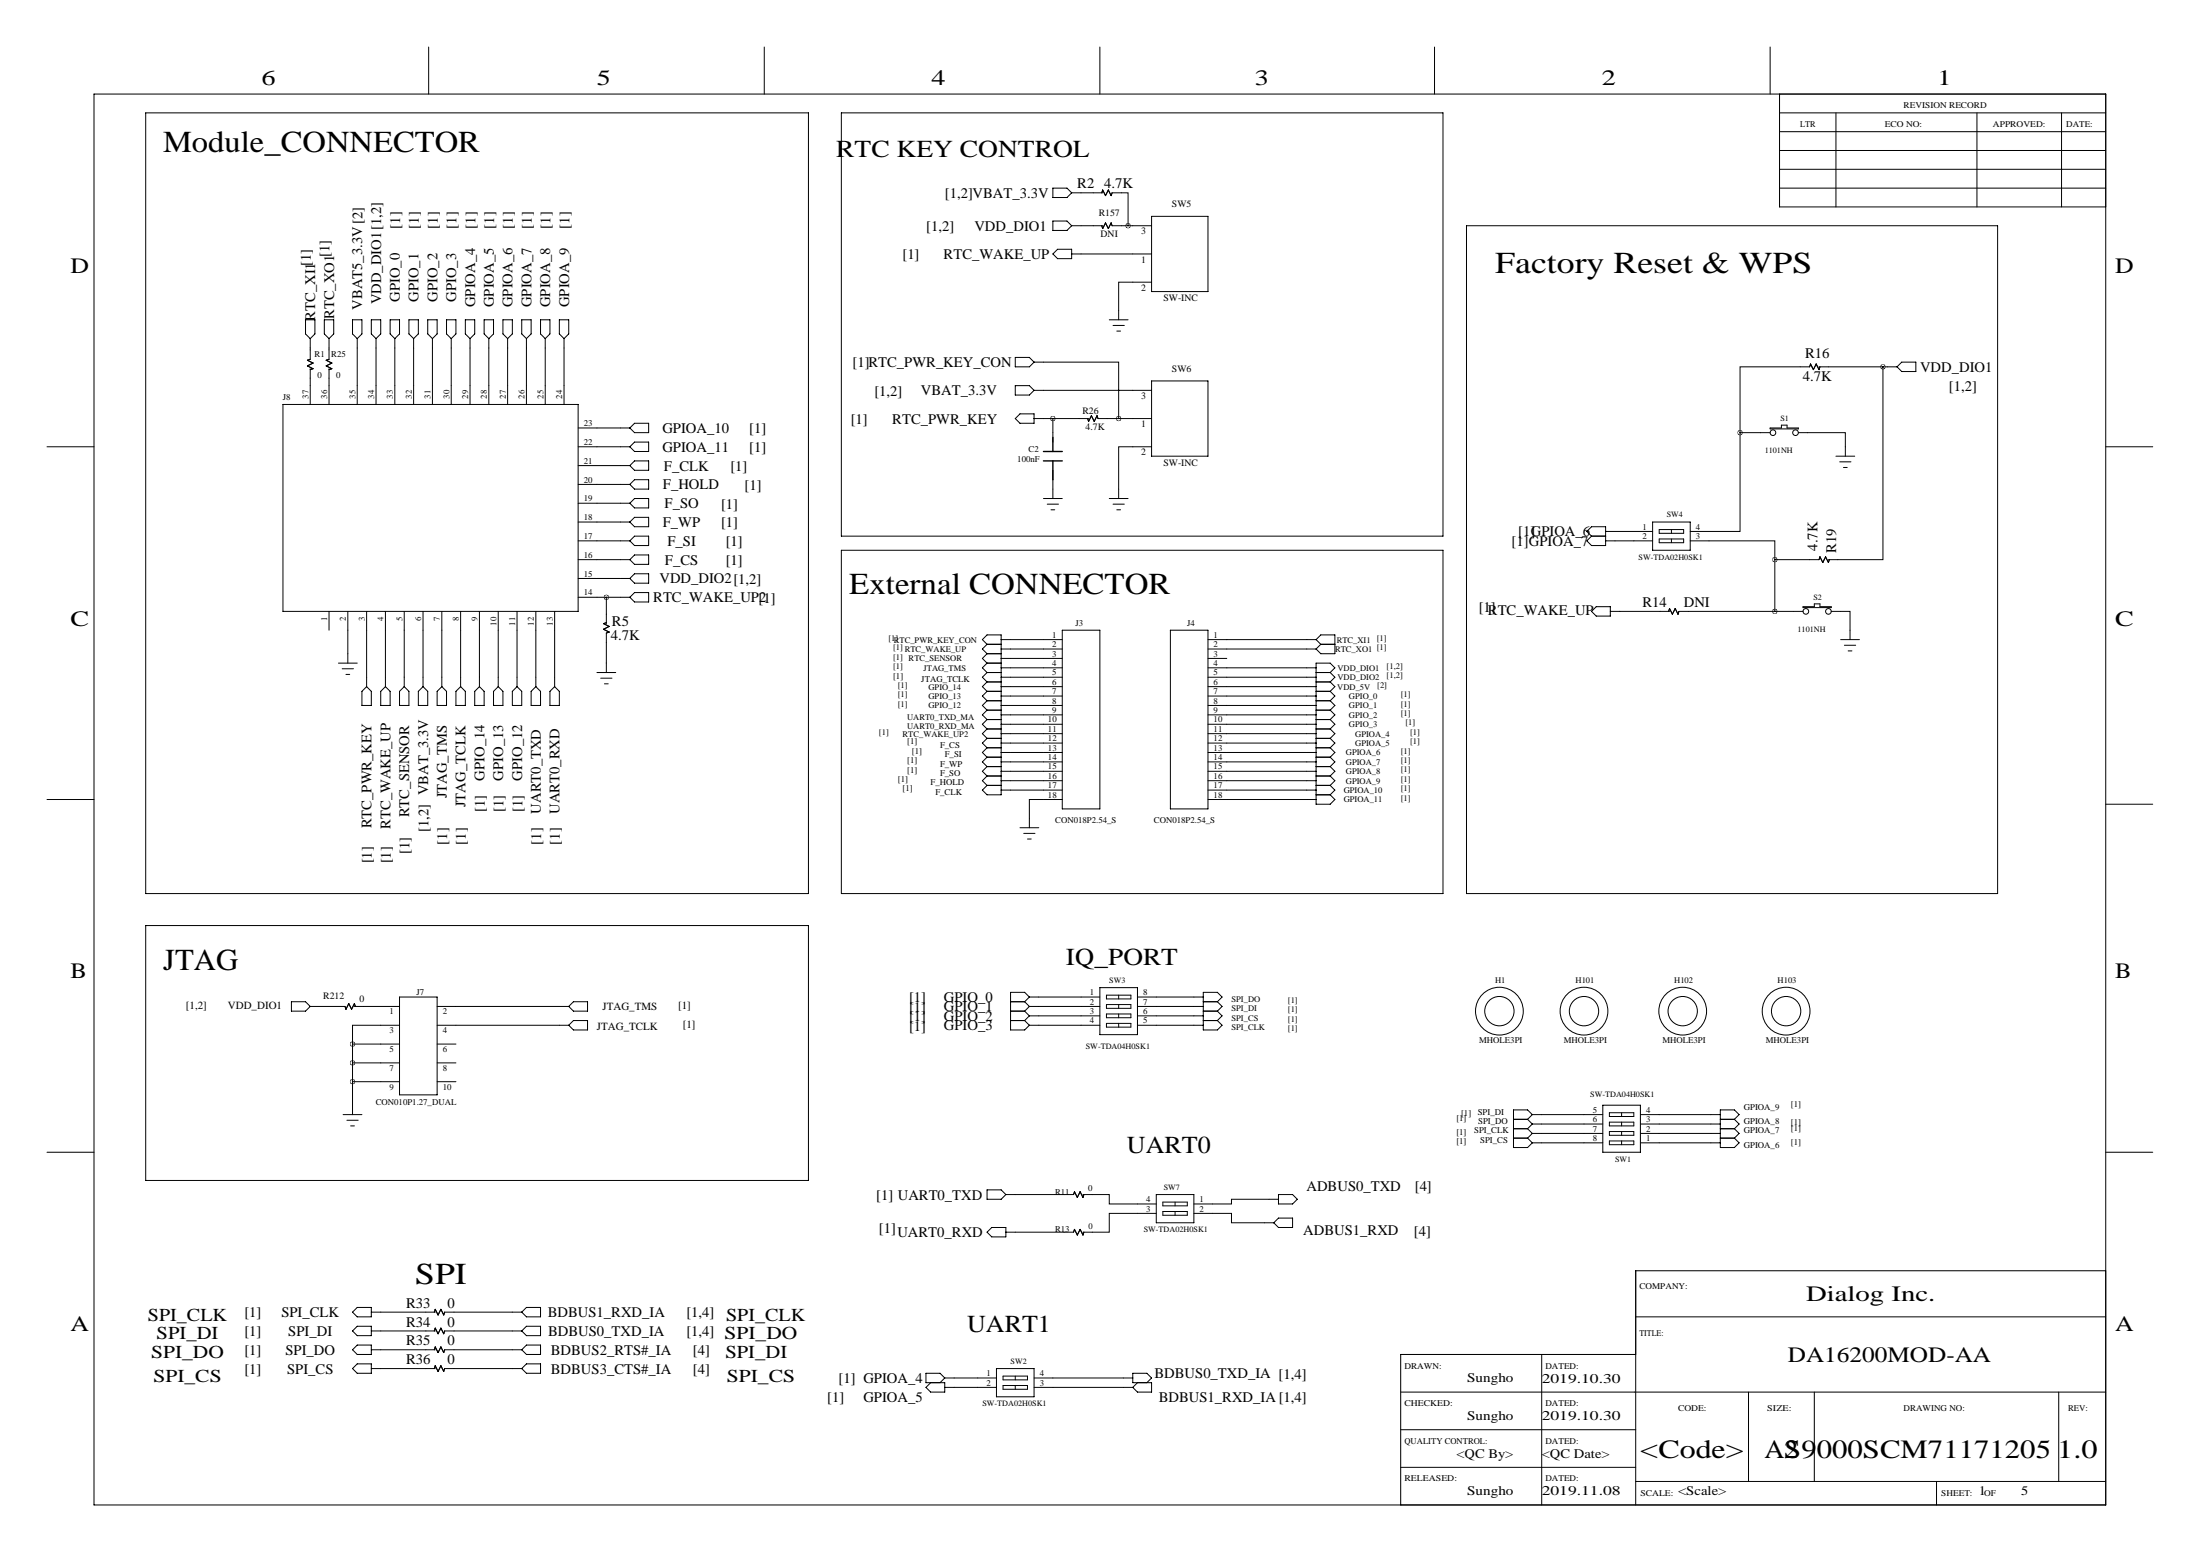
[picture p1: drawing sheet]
<svg xmlns="http://www.w3.org/2000/svg" width="594mm" height="419mm" viewBox="0 0 594 419" stroke-linecap="round" stroke-linejoin="round" font-family="sans-serif">
<g fill="none" stroke="#000" stroke-width=".27">
<path d="M115.8 12.7v12.7M206.5 12.7v12.7M297.2 12.7v12.7M387.6 12.7v12.7M478.3 12.7v12.7M25.4 25.4h543.6v381h-543.6zM39.4 30.5h179v210.8h-179zM227.3 30.5h162.6v114.3h-162.6zM480.8 25.4v30.5h88.2M480.8 30.5h88.2M480.8 35.6h88.2M496.1 30.5v25.4"/>
<path d="M534.2 30.5v25.4M557 30.5v25.4M284.5 50.8h3.8l1.3 1.3-1.3 1.2h-3.8zM284.5 59.7h3.8l1.3 1.3-1.3 1.2h-3.8zM289.6 52.1h8.3M297.7 52.1l.2-.8 .8 1.5 .8-1.5 .7 1.5 .3-.7h4.3v8.9M311.1 58.4h15.3v20.3h-15.3zM480.8 40.6h88.2M480.8 45.7h88.2M480.8 50.8h88.2M285.8 67.3h3.8v2.6h-3.8l-1.3-1.3zM289.6 61h8.3"/>
<path d="M289.6 68.6h21.5M297.7 61l.2 .7 .8-1.5 .8 1.5 .7-1.5 .3 .8h10.6M311.1 76.2h-8.8v10.2M396.2 61h143.6v180.3h-143.6zM82.5 86.4h2.6v3.8l-1.3 1.2-1.3-1.2zM83.8 91.4v5.6l-.7 .3 1.5 .7-1.5 .8 1.5 .8-.8 .2M83.8 99.6v9.6M87.6 86.4h2.6v3.8l-1.3 1.2-1.3-1.2zM88.9 91.4v5.6l-.8 .3 1.6 .7-1.6 .8 1.6 .8-.8 .2M88.9 99.6v9.6M95.2 86.4h2.6v3.8l-1.3 1.2-1.3-1.2zM96.5 91.4v17.8"/>
<path d="M100.3 86.4h2.6v3.8l-1.3 1.2-1.3-1.2zM101.6 91.4v17.8M105.4 86.4h2.5v3.8l-1.2 1.2-1.3-1.2zM106.7 91.4v17.8M110.5 86.4h2.5v3.8l-1.2 1.2-1.3-1.2zM111.8 91.4v17.8M115.6 86.4h2.5v3.8l-1.3 1.2-1.2-1.2zM116.8 91.4v17.8M120.6 86.4h2.6v3.8l-1.3 1.2-1.3-1.2zM121.9 91.4v17.8M125.7 86.4h2.6v3.8l-1.3 1.2-1.3-1.2zM127 91.4v17.8"/>
<path d="M130.8 86.4h2.5v3.8l-1.2 1.2-1.3-1.2zM132.1 91.4v17.8M135.9 86.4h2.5v3.8l-1.2 1.2-1.3-1.2zM137.2 91.4v17.8M141 86.4h2.5v3.8l-1.3 1.2-1.2-1.2zM142.2 91.4v17.8M146 86.4h2.6v3.8l-1.3 1.2-1.3-1.2zM147.3 91.4v17.8M151.1 86.4h2.6v3.8l-1.3 1.2-1.3-1.2zM152.4 91.4v17.8M274.3 96.5h3.8l1.3 1.3-1.3 1.3h-3.8zM279.4 97.8h22.9v15.2"/>
<path d="M299.7 86.4h5.1M300.7 87.9h3.1M301.8 89.4h1M491.5 99.1h21.1M491.7 99.1l-.2 .7-.8-1.5-.7 1.5-.8-1.5-.3 .8h-18.7v17.7M508.8 99.1v52h-14.8M512.6 99.1l1.2-1.3h3.9v2.5h-3.9zM76.5 109.2h79.7v55.9h-79.7zM156.2 115.6h14M170.2 115.6l1.2-1.3h3.9v2.5h-3.9zM274.3 104.1h3.8l1.3 1.3-1.3 1.3h-3.8zM274.3 113l1.3-1.2h3.8v2.5h-3.8z"/>
<path d="M279.4 113h14.7M279.4 105.4h31.7M284.5 113v6.4M293.9 113l.2 .8 .8-1.5 .8 1.5 .7-1.5 .3 .7h14.4M311.1 102.9h15.3v20.3h-15.3zM470.2 116.8v26.7h-13.5M470.2 116.8h8.1M478.3 115.6h3v-.8h1.6v.8h3v.2h-7.6zM485.9 116.8h12.7v6.4M12.7 120.6h12.7M156.2 120.6h14M156.2 135.9h14"/>
<path d="M156.2 130.8h14M156.2 125.7h14M170.2 120.6l1.2-1.2h3.9v2.5h-3.9zM170.2 130.8l1.2-1.3h3.9v2.6h-3.9zM171.4 124.5h3.9v2.5h-3.9l-1.2-1.3zM171.4 134.6h3.9v2.6h-3.9l-1.2-1.3zM281.9 134.6h5.1M283 136.1h3M284 137.7h1M284.5 127v7.6M299.7 134.6h5.1M300.7 136.1h3.1"/>
<path d="M301.8 137.7h1M311.1 120.6h-8.8v14M496.1 123.2h5M497.1 124.7h3M498.1 126.2h1M569 120.6h12.7M156.2 156.2h14M156.2 151.1h14M156.2 146.1h14M156.2 141h14M170.2 146.1l1.2-1.3h3.9v2.5h-3.9zM170.2 141l1.2-1.3h3.9v2.5h-3.9z"/>
<path d="M170.2 156.2l1.2-1.3h3.9v2.6h-3.9zM171.4 149.9h3.9v2.5h-3.9l-1.2-1.3zM227.3 148.6h162.6v92.7h-162.6zM428.8 143.5l1.2-1.3h3.8v5.1h-3.8l-1.2-1.2 1.2-1.3zM430 144.8h3.8M433.8 146.1h12.7M433.8 143.5h12.7M446.5 141h10.2v7.6h-10.2zM448.3 143h6.6v1h-6.6zM448.3 145.5h6.6v1.1h-6.6zM451.6 143v1M451.6 145.5v1.1"/>
<path d="M456.7 146.1h22.9v5M479.6 151.1h11.9l.2-.7 .8 1.5 .8-1.5 .7 1.5 .3-.8M479.6 151.1v14M88.9 165.1v5.1M91.4 179.1h5.1M94 165.1v14M99.1 165.1v20.3M104.1 165.1v20.3M109.2 165.1v20.3M114.3 165.1v20.3M119.4 165.1v20.3M124.5 165.1v20.3"/>
<path d="M129.5 165.1v20.3M134.6 165.1v20.3M139.7 165.1v20.3M144.8 165.1v20.3M149.9 165.1v20.3M156.2 161.3h14M163.8 168.1l-.7 .3 1.5 .8-1.5 .7 1.5 .8-.8 .2v10.7M163.8 161.3v7.1M171.4 160h3.9v2.6h-3.9l-1.2-1.3zM266.7 174l-1.3-1.3 1.3-1.3h3.8v43.2h-3.8l-1.3-1.2 1.3-1.3M266.7 174h3.8M266.7 174l-1.3 1.3 1.3 1.2"/>
<path d="M266.7 176.5h3.8M266.7 176.5l-1.3 1.3 1.3 1.3M266.7 179.1h3.8M266.7 179.1l-1.3 1.2 1.3 1.3M270.5 172.7h16.5M270.5 175.3h16.5M270.5 177.8h16.5M287 170.2h10.2v48.2h-10.2zM316.2 170.2h10.2v48.2h-10.2zM326.4 172.7h29.2M326.4 175.3h29.2M326.4 177.8h5.1"/>
<path d="M355.6 172.7l1.3-1.3h3.8v5.1h-3.8l-1.3-1.2M355.6 172.7l1.3 1.3M356.9 174h3.8M356.9 174l-1.3 1.3M430 165.1l1.3-1.3h3.8v2.6h-3.8zM435.1 165.1h16M450.8 165.1l.3-.8 .8 1.6 .7-1.6 .8 1.6 .2-.8h33.6M487.2 163.8h3v-.7h1.5v.7h3.1v.3h-7.6zM494.8 165.1h5.1v7.6M497.3 172.7h5.1M498.3 174.2h3.1M499.4 175.8h1"/>
<path d="M92.5 180.6h3M93.5 182.1h1M99.1 185.4l1.2 1.3v3.8h-2.5v-3.8zM104.1 185.4l1.3 1.3v3.8h-2.5v-3.8zM109.2 185.4l1.3 1.3v3.8h-2.6v-3.8zM114.3 185.4l1.3 1.3v3.8h-2.6v-3.8zM119.4 185.4l1.2 1.3v3.8h-2.5v-3.8zM124.5 185.4l1.2 1.3v3.8h-2.5v-3.8zM129.5 185.4l1.3 1.3v3.8h-2.5v-3.8zM134.6 185.4l1.3 1.3v3.8h-2.6v-3.8zM139.7 185.4l1.3 1.3v3.8h-2.6v-3.8zM144.8 185.4l1.2 1.3v3.8h-2.5v-3.8z"/>
<path d="M149.9 185.4l1.2 1.3v3.8h-2.5v-3.8zM161.3 181.6h5.1M162.3 183.1h3.1M163.3 184.7h1M266.7 181.6h3.8M266.7 181.6l-1.3 1.3 1.3 1.2M266.7 184.1h3.8M266.7 191.8h3.8M266.7 191.8l-1.3 1.2 1.3 1.3M266.7 194.3h3.8M266.7 194.3l-1.3 1.3 1.3 1.2M266.7 196.8h3.8"/>
<path d="M266.7 199.4h3.8M266.7 199.4l-1.3 1.3 1.3 1.2M266.7 189.2h3.8M266.7 186.7h3.8M266.7 196.8l-1.3 1.3 1.3 1.3M266.7 184.1l-1.3 1.3 1.3 1.3M266.7 186.7l-1.3 1.3 1.3 1.2M266.7 189.2l-1.3 1.3 1.3 1.3M270.5 180.3h16.5M270.5 182.9h16.5M270.5 185.4h16.5M270.5 188h16.5"/>
<path d="M270.5 190.5h16.5M270.5 193h16.5M270.5 195.6h16.5M270.5 198.1h16.5M326.4 180.3h29.2M326.4 182.9h29.2M326.4 185.4h29.2M326.4 188h29.2M326.4 190.5h29.2M326.4 193h29.2M326.4 195.6h29.2M326.4 198.1h29.2"/>
<path d="M355.6 181.6h3.8M355.6 184.1h3.8M355.6 191.8h3.8M355.6 194.3h3.8M355.6 196.8h3.8M355.6 199.4h3.8M355.6 189.2h3.8M355.6 186.7h3.8M359.4 181.6l1.3-1.3-1.3-1.2h-3.8v38.1h3.8l1.3-1.3-1.3-1.3M359.4 199.4l1.3 1.3-1.3 1.2M359.4 196.8l1.3 1.3-1.3 1.3M359.4 191.8l1.3 1.2-1.3 1.3"/>
<path d="M359.4 189.2l1.3 1.3-1.3 1.3M359.4 186.7l1.3 1.3-1.3 1.2M359.4 184.1l1.3 1.3-1.3 1.3M359.4 181.6l1.3 1.3-1.3 1.2M359.4 194.3l1.3 1.3-1.3 1.2M12.7 215.9h12.7M266.7 201.9h3.8M266.7 201.9l-1.3 1.3 1.3 1.3M266.7 204.5h3.8M266.7 204.5l-1.3 1.2 1.3 1.3M266.7 207h3.8M266.7 207l-1.3 1.3 1.3 1.2"/>
<path d="M266.7 209.5h3.8M266.7 209.5l-1.3 1.3 1.3 1.3M266.7 212.1h3.8M270.5 200.7h16.5M270.5 203.2h16.5M270.5 205.7h16.5M270.5 208.3h16.5M270.5 210.8h16.5M270.5 213.4h16.5M287 215.9h-8.9v7.6M326.4 215.9h29.2M326.4 200.7h29.2"/>
<path d="M326.4 203.2h29.2M326.4 205.7h29.2M326.4 208.3h29.2M326.4 210.8h29.2M326.4 213.4h29.2M355.6 201.9h3.8M355.6 204.5h3.8M355.6 207h3.8M355.6 209.5h3.8M355.6 212.1h3.8M355.6 214.6h3.8M359.4 212.1l1.3 1.3-1.3 1.2"/>
<path d="M359.4 209.5l1.3 1.3-1.3 1.3M359.4 207l1.3 1.3-1.3 1.2M359.4 204.5l1.3 1.2-1.3 1.3M359.4 201.9l1.3 1.3-1.3 1.3M569 217.2h12.7M275.6 223.5h5.1M276.6 225h3.1M277.6 226.6h1M39.4 249.9h179v68.9h-179zM78.7 270.5h3.8l1.3 1.3-1.3 1.2h-3.8zM83.8 271.8h9.4l.3 .7 .7-1.5 .8 1.5 .8-1.5 .2 .8M95.8 271.8h12.1"/>
<path d="M107.9 276.9h-12.7v5M107.9 269.2h10.2v26.5h-10.2zM118.1 271.8h35.6M118.1 276.9h35.6M153.7 276.9l1.2-1.3h3.8v2.5h-3.8zM154.9 270.5h3.8v2.5h-3.8l-1.2-1.2zM273 273h3.9M273 270.5h3.9M273 275.6h3.9M276.9 270.5l1.2 1.3M276.9 273l1.2 1.3M276.9 275.6l1.2 1.3"/>
<path d="M278.1 271.8h19.1M278.1 269.2h19.1M278.1 276.9h19.1M278.1 274.3h19.1M278.1 269.2l-1.2-1.2h-3.9v10.1h3.9l1.2-1.2M278.1 269.2l-1.2 1.3M278.1 271.8l-1.2 1.2M278.1 274.3l-1.2 1.3M297.2 266.7h10.1v12.7h-10.1zM299 268.7h6.6v1h-6.6zM299 271.3h6.6v1h-6.6zM299 273.8h6.6v1h-6.6z"/>
<path d="M299 276.4h6.6v1h-6.6zM302.3 268.7v1M302.3 271.3v1M302.3 273.8v1M302.3 276.4v1M307.3 271.8h17.8M307.3 269.2h17.8M307.3 276.9h17.8M307.3 274.3h17.8M325.1 273h3.8M325.1 270.5h3.8M325.1 275.6h3.8"/>
<path d="M328.9 270.5l1.3-1.3-1.3-1.2h-3.8v10.1h3.8l1.3-1.2-1.3-1.3M328.9 270.5l1.3 1.3-1.3 1.2M328.9 273l1.3 1.3-1.3 1.3M95.2 281.9h12.7M95.2 287h12.7M95.2 292.1h12.7M95.2 281.9v19.1M118.1 281.9h5.1M118.1 287h5.1M118.1 292.1h5.1M433.1 298.4h10.1v12.7h-10.1zM12.7 311.1h12.7"/>
<path d="M92.7 301h5.1M93.7 302.5h3.1M94.7 304h1.1M408.9 307.3h3.8M408.9 304.8h3.8M408.9 302.3h3.8M412.7 304.8l1.3 1.3M412.7 307.3l1.3 1.3M412.7 302.3l1.3 1.2M414 308.6h19.1M414 306.1h19.1M414 303.5h19.1"/>
<path d="M414 301h19.1M414 306.1l-1.3 1.2M414 301l-1.3-1.3h-3.8v10.2h3.8l1.3-1.3M414 301l-1.3 1.3M414 303.5l-1.3 1.3M434.8 308.1h6.7v1h-6.7zM434.8 300.5h6.7v1h-6.7zM434.8 303h6.7v1h-6.7zM434.8 305.6h6.7v1h-6.7zM438.1 300.5v1M438.1 303v1M438.1 305.6v1"/>
<path d="M438.1 308.1v1M443.2 308.6h21.6M443.2 306.1h21.6M443.2 303.5h21.6M443.2 301h21.6M464.8 307.3h3.8M464.8 304.8h3.8M464.8 302.3h3.8M468.6 302.3l1.3-1.3-1.3-1.3h-3.8v10.2h3.8l1.3-1.3-1.3-1.3M468.6 304.8l1.3 1.3-1.3 1.2M468.6 302.3l1.3 1.2-1.3 1.3M569 311.1h12.7"/>
<path d="M266.7 321.3h3.8l1.3 1.3-1.3 1.2h-3.8zM268 331.5h3.8v2.5h-3.8l-1.3-1.3zM271.8 322.6h18.3l.2-.8 .8 1.5 .7-1.5 .8 1.5 .3-.7M271.8 332.7h18.3l.2-.7 .8 1.5 .7-1.5 .8 1.5 .3-.8M292.6 322.6h7.1v2.5h12.7M312.4 327.7h-12.7v5h-7.1M312.4 322.6h10.2v7.6h-10.2zM314.2 324.6h6.6v1h-6.6zM314.2 327.2h6.6v1h-6.6zM317.5 324.6v1M317.5 327.2v1M322.6 327.7h10.1v2.5h11.5"/>
<path d="M344.2 330.2l1.2-1.3h3.8v2.6h-3.8zM345.4 323.8h-12.7v1.3h-10.1M345.4 322.6h3.8l1.3 1.2-1.3 1.3h-3.8zM95.2 354.3l1.3-1.2h3.8v2.5h-3.8zM96.5 358.1h3.8v2.6h-3.8l-1.3-1.3zM100.3 354.3h17.3M100.3 359.4h17.3M117.3 354.3l.3-.7 .8 1.5 .7-1.5 .8 1.5 .2-.8h20.9M117.3 359.4l.3-.8 .8 1.6 .7-1.6 .8 1.6 .2-.8h20.9M141 354.3l1.2-1.2h3.8v2.5h-3.8zM141 359.4l1.2-1.3h3.8v2.6h-3.8zM442 355.6h127"/>
<path d="M569 343.2h-127v63.2M95.2 364.5l1.3-1.3h3.8v2.6h-3.8zM95.2 369.6l1.3-1.3h3.8v2.5h-3.8zM100.3 364.5h17.3M100.3 369.6h17.3M117.3 364.5l.3-.8 .8 1.6 .7-1.6 .8 1.6 .2-.8h20.9M117.3 369.6l.3-.8 .8 1.5 .7-1.5 .8 1.5 .2-.7h20.9M141 364.5l1.2-1.3h3.8v2.6h-3.8zM142.2 368.3h3.8v2.5h-3.8l-1.2-1.2zM255.3 372.1l-1.3-1.3h-3.8v2.6h5.1v2.5h-3.8l-1.3-1.3 1.3-1.2M255.3 372.1h13.9M255.3 374.6h13.9"/>
<path d="M255.3 372.1l-1.3 1.3M269.2 369.6h10.2v7.6h-10.2zM271 371.6h6.6v1h-6.6zM271 374.1h6.6v1.1h-6.6zM274.3 371.6v1M274.3 374.1v1.1M279.4 372.1h26.7M279.4 374.6h26.7M307.3 373.4l-1.2 1.2M309.9 373.4l1.2-1.3-1.2-1.3h-3.8v2.6h5v2.5h-3.8l-1.2-1.3M378.5 375.9h190.5M416.6 365.8v40.6"/>
<path d="M442 365.8h-63.5v40.6M472.4 375.9v24.1M490.2 375.9v24.1M556.3 375.9v24.1M378.5 386.1h63.5M378.5 396.2h63.5M442 400h127M523.2 400v6.4"/>
<circle cx="479" cy="116.8" r=".76"/>
<circle cx="485.1" cy="116.8" r=".76"/>
<circle cx="487.9" cy="165.1" r=".76"/>
<circle cx="494" cy="165.1" r=".76"/>
<circle cx="405.1" cy="273" r="6.5"/>
<circle cx="405.1" cy="273" r="4"/>
<circle cx="428" cy="273" r="6.5"/>
<circle cx="428" cy="273" r="4"/>
<circle cx="454.7" cy="273" r="6.5"/>
<circle cx="454.7" cy="273" r="4"/>
<circle cx="482.6" cy="273" r="6.5"/>
<circle cx="482.6" cy="273" r="4"/>
</g>
<path d="M284.5 118.1v3.8M281.9 121.9h5.1M281.9 124.5h5.1M284.5 124.5v5" fill="none" stroke="#000" stroke-width=".38"/>
<path d="M95.2 287a.05 .05 0 0 0 .1 0 .05 .05 0 0 0-.1 0zM95.2 281.9a.05 .05 0 0 0 .1 0 .05 .05 0 0 0-.1 0zM284.4 113a.05 .05 0 0 0 .1 0 .05 .05 0 0 0-.1 0zM95.2 292.1a.05 .05 0 0 0 .1 0 .05 .05 0 0 0-.1 0zM479.5 165.1a.05 .05 0 0 0 .1 0 .05 .05 0 0 0-.1 0zM479.5 151.1a.05 .05 0 0 0 .1 0 .05 .05 0 0 0-.1 0zM302.2 113a.05 .05 0 0 0 .1 0 .05 .05 0 0 0-.1 0zM163.8 161.3a.05 .05 0 0 0 .1 0 .05 .05 0 0 0-.1 0zM470.1 116.8a.05 .05 0 0 0 .1 0 .05 .05 0 0 0-.1 0zM508.7 99.1a.05 .05 0 0 0 .1 0 .05 .05 0 0 0-.1 0z" fill="#000" stroke="#000" stroke-width="1.3"/>
<g font-size="8.2">
<text x="44" y="41">Module_CONNECTOR</text>
<text x="404" y="73.7">Factory Reset &amp; WPS</text>
<text x="229.5" y="160.4">External CONNECTOR</text>
<text x="44" y="262">JTAG</text>
<text x="112.2" y="346.7">SPI</text>
</g>
<g font-size="7.1">
<text x="443.2" y="393.6">&lt;Code&gt;</text>
<text x="476.7" y="393.6">A2</text>
<text x="482.1" y="393.6">S9000SCM71171205</text>
<text x="555.9" y="393.6">1.0</text>
</g>
<g font-size="6.6">
<text x="226" y="42.4">RTC KEY CONTROL</text>
<text x="288" y="260.7">IQ_PORT</text>
<text x="304.5" y="311.5">UART0</text>
<text x="261.3" y="359.7">UART1</text>
</g>
<g font-size="5.9">
<text x="70.6" y="22.9">6</text>
<text x="161.3" y="22.9">5</text>
<text x="251.7" y="22.9">4</text>
<text x="339.1" y="22.9">3</text>
<text x="432.8" y="22.9">2</text>
<text x="523.5" y="22.9">1</text>
<text x="19" y="73.7">D</text>
<text x="571.5" y="73.7">D</text>
<text x="19" y="168.9">C</text>
<text x="571.5" y="168.9">C</text>
<text x="19" y="264.2">B</text>
<text x="571.5" y="264.2">B</text>
<text x="488" y="351.3">Dialog Inc.</text>
<text x="19" y="359.4">A</text>
<text x="571.5" y="359.4">A</text>
<text x="483.1" y="367.8">DA16200MOD-AA</text>
</g>
<g font-size="4.9">
<text x="40" y="356.6">SPI_CLK</text>
<text x="196.2" y="356.6">SPI_CLK</text>
<text x="42.3" y="361.7">SPI_DI</text>
<text x="195.8" y="361.7">SPI_DO</text>
<text x="40.8" y="366.8">SPI_DO</text>
<text x="196" y="366.8">SPI_DI</text>
<text x="41.5" y="373.1">SPI_CS</text>
<text x="196.4" y="373.1">SPI_CS</text>
</g>
<g font-size="4">
<text x="255.3" y="53.5">[1,2]VBAT_3.3V</text>
<text x="291.1" y="50.9">R2</text>
<text x="298.4" y="50.9">4.7K</text>
<text x="108.1" y="61.7" transform="rotate(-90 108.1 61.7)">[1]</text>
<text x="113.2" y="61.7" transform="rotate(-90 113.2 61.7)">[1]</text>
<text x="118.3" y="61.7" transform="rotate(-90 118.3 61.7)">[1]</text>
<text x="123.4" y="61.7" transform="rotate(-90 123.4 61.7)">[1]</text>
<text x="128.4" y="61.7" transform="rotate(-90 128.4 61.7)">[1]</text>
<text x="133.5" y="61.7" transform="rotate(-90 133.5 61.7)">[1]</text>
<text x="138.6" y="61.7" transform="rotate(-90 138.6 61.7)">[1]</text>
<text x="143.7" y="61.7" transform="rotate(-90 143.7 61.7)">[1]</text>
<text x="148.8" y="61.7" transform="rotate(-90 148.8 61.7)">[1]</text>
<text x="153.8" y="61.7" transform="rotate(-90 153.8 61.7)">[1]</text>
<text x="250.2" y="62.4">[1,2]</text>
<text x="263.3" y="62.3">VDD_DIO1</text>
<text x="84" y="71.9" transform="rotate(-90 84 71.9)">[1]</text>
<text x="89.1" y="69.3" transform="rotate(-90 89.1 69.3)">[1]</text>
<text x="243.8" y="70">[1]</text>
<text x="255" y="69.9">RTC_WAKE_UP</text>
<text x="97.9" y="83.6" transform="rotate(-90 97.9 83.6)">VBAT5_3.3V[2]</text>
<text x="103" y="82.2" transform="rotate(-90 103 82.2)">VDD_DIO1[1,2]</text>
<text x="108" y="81.5" transform="rotate(-90 108 81.5)">GPIO_0</text>
<text x="113.1" y="81.5" transform="rotate(-90 113.1 81.5)">GPIO_1</text>
<text x="118.2" y="81.5" transform="rotate(-90 118.2 81.5)">GPIO_2</text>
<text x="123.3" y="81.5" transform="rotate(-90 123.3 81.5)">GPIO_3</text>
<text x="128.4" y="83" transform="rotate(-90 128.4 83)">GPIOA_4</text>
<text x="133.4" y="83" transform="rotate(-90 133.4 83)">GPIOA_5</text>
<text x="138.5" y="83" transform="rotate(-90 138.5 83)">GPIOA_6</text>
<text x="143.6" y="83" transform="rotate(-90 143.6 83)">GPIOA_7</text>
<text x="148.7" y="83" transform="rotate(-90 148.7 83)">GPIOA_8</text>
<text x="153.8" y="83" transform="rotate(-90 153.8 83)">GPIOA_9</text>
<text x="85.2" y="86.6" transform="rotate(-90 85.2 86.6)">RTC_XI1</text>
<text x="90.3" y="86.2" transform="rotate(-90 90.3 86.2)">RTC_XO1</text>
<text x="230.4" y="99.2">[1]RTC_PWR_KEY_CON</text>
<text x="487.7" y="96.6">R16</text>
<text x="518.8" y="100.4">VDD_DIO1</text>
<text x="236.3" y="106.8">[1,2]</text>
<text x="248.8" y="106.8">VBAT_3.3V</text>
<text x="487.1" y="103">4.7K</text>
<text x="526.6" y="105.6">[1,2]</text>
<text x="179" y="116.9">GPIOA_10</text>
<text x="202.4" y="117">[1]</text>
<text x="229.9" y="114.5">[1]</text>
<text x="241.1" y="114.4">RTC_PWR_KEY</text>
<text x="179" y="122">GPIOA_11</text>
<text x="202.4" y="122.1">[1]</text>
<text x="179.4" y="127.1">F_CLK</text>
<text x="197.4" y="127.2">[1]</text>
<text x="179.1" y="132.2">F_HOLD</text>
<text x="179.6" y="137.2">F_SO</text>
<text x="194.8" y="137.3">[1]</text>
<text x="201.2" y="132.2">[1]</text>
<text x="179.1" y="142.3">F_WP</text>
<text x="194.8" y="142.4">[1]</text>
<text x="180.3" y="147.3">F_SI</text>
<text x="196.1" y="147.5">[1]</text>
<text x="408.4" y="147.5">[1]GPIOA_7</text>
<text x="410.2" y="144.7">[1]GPIOA_6</text>
<text x="491.1" y="148.7" transform="rotate(-90 491.1 148.7)">4.7K</text>
<text x="496.1" y="149.3" transform="rotate(-90 496.1 149.3)">R19</text>
<text x="179.7" y="152.5">F_CS</text>
<text x="196.1" y="152.6">[1]</text>
<text x="178.2" y="157.6">VDD_DIO2[1,2]</text>
<text x="176.5" y="162.6">RTC_WAKE_UP2</text>
<text x="205" y="162.7">[1]</text>
<text x="399.5" y="165.3">[1]</text>
<text x="402" y="165.9">RTC_WAKE_UP</text>
<text x="443.8" y="163.9">R14</text>
<text x="455" y="163.9">DNI</text>
<text x="165" y="172.8">4.7K</text>
<text x="165.4" y="169">R5</text>
<text x="120.7" y="215.6" transform="rotate(-90 120.7 215.6)">JTAG_TMS</text>
<text x="130.9" y="210.8" transform="rotate(-90 130.9 210.8)">GPIO_14</text>
<text x="136" y="210.8" transform="rotate(-90 136 210.8)">GPIO_13</text>
<text x="141.1" y="210.8" transform="rotate(-90 141.1 210.8)">GPIO_12</text>
<text x="110.6" y="220.7" transform="rotate(-90 110.6 220.7)">RTC_SENSOR</text>
<text x="125.8" y="218" transform="rotate(-90 125.8 218)">JTAG_TCLK</text>
<text x="131" y="219.2" transform="rotate(-90 131 219.2)">[1]</text>
<text x="136.1" y="219.2" transform="rotate(-90 136.1 219.2)">[1]</text>
<text x="141.1" y="219.2" transform="rotate(-90 141.1 219.2)">[1]</text>
<text x="146.1" y="219.7" transform="rotate(-90 146.1 219.7)">UART0_TXD</text>
<text x="151.2" y="219.8" transform="rotate(-90 151.2 219.8)">UART0_RXD</text>
<text x="100.4" y="223.7" transform="rotate(-90 100.4 223.7)">RTC_PWR_KEY</text>
<text x="105.5" y="223.8" transform="rotate(-90 105.5 223.8)">RTC_WAKE_UP</text>
<text x="115.7" y="224.7" transform="rotate(-90 115.7 224.7)">[1,2] VBAT_3.3V</text>
<text x="100.5" y="233.2" transform="rotate(-90 100.5 233.2)">[1]</text>
<text x="105.6" y="233.2" transform="rotate(-90 105.6 233.2)">[1]</text>
<text x="110.7" y="230.6" transform="rotate(-90 110.7 230.6)">[1]</text>
<text x="120.8" y="228.1" transform="rotate(-90 120.8 228.1)">[1]</text>
<text x="125.9" y="228.1" transform="rotate(-90 125.9 228.1)">[1]</text>
<text x="146.2" y="228.1" transform="rotate(-90 146.2 228.1)">[1]</text>
<text x="151.3" y="228.1" transform="rotate(-90 151.3 228.1)">[1]</text>
<text x="245.6" y="270.7">[1]</text>
<text x="245.6" y="273.2">[1]</text>
<text x="245.6" y="275.8">[1]</text>
<text x="255" y="270.6">GPIO_0</text>
<text x="255" y="273.1">GPIO_1</text>
<text x="255" y="275.7">GPIO_2</text>
<text x="245.6" y="278.3">[1]</text>
<text x="255" y="278.2">GPIO_3</text>
<text x="353" y="321.6">ADBUS0_TXD</text>
<text x="382.3" y="321.7">[4]</text>
<text x="236.7" y="324">[1] UART0_TXD</text>
<text x="237.5" y="332.9">[1]</text>
<text x="242.5" y="334.1">UART0_RXD</text>
<text x="352.1" y="333.6">ADBUS1_RXD</text>
<text x="382" y="333.7">[4]</text>
<text x="109.8" y="353.1">R33</text>
<text x="121" y="353.1">0</text>
<text x="66" y="355.8">[1]</text>
<text x="76" y="355.7">SPI_CLK</text>
<text x="109.8" y="358.2">R34</text>
<text x="121" y="358.2">0</text>
<text x="148" y="355.7">BDBUS1_RXD_IA</text>
<text x="185.5" y="355.8">[1,4]</text>
<text x="66" y="365.9">[1]</text>
<text x="66" y="360.8">[1]</text>
<text x="77.1" y="365.8">SPI_DO</text>
<text x="77.9" y="360.8">SPI_DI</text>
<text x="109.8" y="363.3">R35</text>
<text x="121" y="363.3">0</text>
<text x="148.1" y="360.8">BDBUS0_TXD_IA</text>
<text x="148.8" y="365.8">BDBUS2_RTS#_IA</text>
<text x="185.5" y="360.8">[1,4]</text>
<text x="187.2" y="365.9">[4]</text>
<text x="66" y="371">[1]</text>
<text x="77.6" y="370.9">SPI_CS</text>
<text x="109.8" y="368.4">R36</text>
<text x="121" y="368.4">0</text>
<text x="148.8" y="370.9">BDBUS3_CTS#_IA</text>
<text x="187.2" y="371">[4]</text>
<text x="226.6" y="373.5">[1] GPIOA_4</text>
<text x="311.9" y="372.2">BDBUS0_TXD_IA [1,4]</text>
<text x="223.5" y="378.6">[1]</text>
<text x="233.3" y="378.5">GPIOA_5</text>
<text x="313.1" y="378.5">BDBUS1_RXD_IA [1,4]</text>
</g>
<g font-size="3.6">
<text x="396.4" y="373.3">Sungho</text>
<text x="416.6" y="373.3">2019.10.30</text>
<text x="396.4" y="383.5">Sungho</text>
<text x="416.6" y="383.5">2019.10.30</text>
<text x="393.5" y="393.6">&lt;QC By&gt;</text>
<text x="416.6" y="393.6">&lt;QC Date&gt;</text>
<text x="396.4" y="403.8">Sungho</text>
<text x="416.6" y="403.8">2019.11.08</text>
<text x="453.4" y="403.8">&lt;Scale&gt;</text>
<text x="534.7" y="403.8">1</text>
<text x="546.1" y="403.8">5</text>
</g>
<g font-size="3">
<text x="50.2" y="272.5">[1,2]</text>
<text x="61.6" y="272.5">VDD_DIO1</text>
<text x="162.8" y="272.8">JTAG_TMS</text>
<text x="183.2" y="272.5">[1]</text>
<text x="161.3" y="278.1">JTAG_TCLK</text>
<text x="184.5" y="277.6">[1]</text>
</g>
<g font-size="2.6">
<text x="296.9" y="58.4">R157</text>
<text x="316.7" y="55.9">SW5</text>
<text x="297.4" y="64">DNI</text>
<text x="308.4" y="63.3">3</text>
<text x="308.4" y="70.9">1</text>
<text x="308.4" y="78.5">2</text>
<text x="314.4" y="81.3">SW-INC</text>
<text x="316.7" y="100.3">SW6</text>
<text x="308.4" y="107.7">3</text>
<text x="292.5" y="111.8">R26</text>
<text x="293.3" y="116.1">4.7K</text>
<text x="308.4" y="115.3">1</text>
<text x="308.4" y="123">2</text>
<text x="314.4" y="125.7">SW-INC</text>
<text x="87.3" y="269.8">R212</text>
<text x="97.2" y="270.5">0</text>
</g>
<g font-size="2.4">
<text x="514.4" y="29.2">REVISION RECORD</text>
<text x="486.4" y="34.3">LTR</text>
<text x="509.3" y="34.3">ECO NO:</text>
<text x="538.5" y="34.3">APPROVED:</text>
<text x="558.3" y="34.3">DATE:</text>
<text x="85" y="96.5">R1</text>
<text x="85.8" y="101.9">0</text>
<text x="89.5" y="96.5">R25</text>
<text x="90.9" y="101.9">0</text>
<text x="76.4" y="108">J8</text>
<text x="83.3" y="107.7" transform="rotate(-90 83.3 107.7)">37</text>
<text x="88.4" y="107.7" transform="rotate(-90 88.4 107.7)">36</text>
<text x="96" y="107.7" transform="rotate(-90 96 107.7)">35</text>
<text x="101.1" y="107.7" transform="rotate(-90 101.1 107.7)">34</text>
<text x="106.2" y="107.7" transform="rotate(-90 106.2 107.7)">33</text>
<text x="111.3" y="107.7" transform="rotate(-90 111.3 107.7)">32</text>
<text x="116.3" y="107.7" transform="rotate(-90 116.3 107.7)">31</text>
<text x="121.4" y="107.7" transform="rotate(-90 121.4 107.7)">30</text>
<text x="126.5" y="107.7" transform="rotate(-90 126.5 107.7)">29</text>
<text x="131.6" y="107.7" transform="rotate(-90 131.6 107.7)">28</text>
<text x="136.7" y="107.7" transform="rotate(-90 136.7 107.7)">27</text>
<text x="141.7" y="107.7" transform="rotate(-90 141.7 107.7)">26</text>
<text x="146.8" y="107.7" transform="rotate(-90 146.8 107.7)">25</text>
<text x="151.9" y="107.7" transform="rotate(-90 151.9 107.7)">24</text>
<text x="157.7" y="115.1">23</text>
<text x="157.7" y="125.2">21</text>
<text x="157.7" y="120.1">22</text>
<text x="274.9" y="124.8">100nF</text>
<text x="277.9" y="122.2">C2</text>
<text x="157.7" y="130.3">20</text>
<text x="157.7" y="135.4">19</text>
<text x="157.7" y="140.5">18</text>
<text x="443.8" y="143">1</text>
<text x="458.2" y="143">4</text>
<text x="157.7" y="145.5">17</text>
<text x="443.8" y="145.5">2</text>
<text x="458.2" y="145.5">3</text>
<text x="157.7" y="155.7">15</text>
<text x="157.7" y="150.6">16</text>
<text x="157.7" y="160.8">14</text>
<text x="88.4" y="167.8" transform="rotate(-90 88.4 167.8)">1</text>
<text x="93.5" y="167.8" transform="rotate(-90 93.5 167.8)">2</text>
<text x="98.6" y="167.8" transform="rotate(-90 98.6 167.8)">3</text>
<text x="103.6" y="167.8" transform="rotate(-90 103.6 167.8)">4</text>
<text x="108.7" y="167.8" transform="rotate(-90 108.7 167.8)">5</text>
<text x="113.8" y="167.8" transform="rotate(-90 113.8 167.8)">6</text>
<text x="118.9" y="167.8" transform="rotate(-90 118.9 167.8)">7</text>
<text x="124" y="167.8" transform="rotate(-90 124 167.8)">8</text>
<text x="129" y="167.8" transform="rotate(-90 129 167.8)">9</text>
<text x="134.1" y="169" transform="rotate(-90 134.1 169)">10</text>
<text x="139.2" y="169" transform="rotate(-90 139.2 169)">11</text>
<text x="144.3" y="169" transform="rotate(-90 144.3 169)">12</text>
<text x="149.4" y="169" transform="rotate(-90 149.4 169)">13</text>
<text x="284.3" y="172.2">1</text>
<text x="290.6" y="168.9">J3</text>
<text x="320.8" y="168.9">J4</text>
<text x="327.9" y="172.2">1</text>
<text x="284.3" y="174.8">2</text>
<text x="284.3" y="177.3">3</text>
<text x="284.3" y="179.8">4</text>
<text x="327.9" y="174.8">2</text>
<text x="327.9" y="177.3">3</text>
<text x="327.9" y="179.8">4</text>
<text x="241.3" y="183.2">[1]</text>
<text x="248.9" y="184.1">JTAG_TCLK</text>
<text x="284.3" y="182.4">5</text>
<text x="284.3" y="184.9">6</text>
<text x="327.9" y="182.4">5</text>
<text x="327.9" y="184.9">6</text>
<text x="284.3" y="187.5">7</text>
<text x="284.3" y="190">8</text>
<text x="327.9" y="187.5">7</text>
<text x="327.9" y="190">8</text>
<text x="283.2" y="195.1">10</text>
<text x="283.2" y="197.6">11</text>
<text x="284.3" y="192.5">9</text>
<text x="327.9" y="192.5">9</text>
<text x="327.9" y="195.1">10</text>
<text x="327.9" y="197.6">11</text>
<text x="245.1" y="201">[1]</text>
<text x="246.4" y="203.5">[1]</text>
<text x="254" y="201.9">F_CS</text>
<text x="283.2" y="200.2">12</text>
<text x="283.2" y="202.7">13</text>
<text x="327.9" y="200.2">12</text>
<text x="327.9" y="202.7">13</text>
<text x="245.1" y="206.1">[1]</text>
<text x="245.1" y="208.6">[1]</text>
<text x="254" y="207">F_WP</text>
<text x="254" y="209.5">F_SO</text>
<text x="255.3" y="204.5">F_SI</text>
<text x="283.2" y="205.2">14</text>
<text x="283.2" y="207.8">15</text>
<text x="327.9" y="205.2">14</text>
<text x="327.9" y="207.8">15</text>
<text x="242.6" y="211.2">[1]</text>
<text x="243.8" y="213.7">[1]</text>
<text x="251.5" y="212.1">F_HOLD</text>
<text x="252.7" y="214.6">F_CLK</text>
<text x="283.2" y="210.3">16</text>
<text x="283.2" y="212.9">17</text>
<text x="283.2" y="215.4">18</text>
<text x="327.9" y="210.3">16</text>
<text x="327.9" y="212.9">17</text>
<text x="327.9" y="215.4">18</text>
<text x="285.1" y="222.2">CON018P2.54_S</text>
<text x="311.8" y="222.2">CON018P2.54_S</text>
<text x="112.5" y="268.8">J7</text>
<text x="294.5" y="268.7">1</text>
<text x="308.9" y="268.7">8</text>
<text x="105.3" y="273.9">1</text>
<text x="119.6" y="273.9">2</text>
<text x="294.5" y="271.3">2</text>
<text x="294.5" y="273.8">3</text>
<text x="308.9" y="273.8">6</text>
<text x="308.9" y="271.3">7</text>
<text x="105.3" y="279">3</text>
<text x="119.6" y="279">4</text>
<text x="294.5" y="276.4">4</text>
<text x="308.9" y="276.4">5</text>
<text x="399.6" y="281.8">MHOLE3PI</text>
<text x="422.5" y="281.8">MHOLE3PI</text>
<text x="449.2" y="281.8">MHOLE3PI</text>
<text x="477.1" y="281.8">MHOLE3PI</text>
<text x="105.3" y="284.1">5</text>
<text x="119.6" y="284.1">6</text>
<text x="105.3" y="289.1">7</text>
<text x="119.6" y="289.1">8</text>
<text x="101.5" y="298.3">CON010P1.27_DUAL</text>
<text x="105.3" y="294.2">9</text>
<text x="119.6" y="294.2">10</text>
<text x="471.2" y="299.7">GPIOA_9</text>
<text x="483.9" y="299.1">[1]</text>
<text x="393.5" y="302.6">[1]</text>
<text x="394.8" y="301.3">[1]</text>
<text x="399.3" y="301">SPI_DI</text>
<text x="399.4" y="303.5">SPI_DO</text>
<text x="430.4" y="300.5">5</text>
<text x="430.4" y="303">6</text>
<text x="430.4" y="305.6">7</text>
<text x="444.8" y="305.6">2</text>
<text x="444.8" y="303">3</text>
<text x="444.8" y="300.5">4</text>
<text x="471.2" y="303.5">GPIOA_8</text>
<text x="483.9" y="305.4">[1]</text>
<text x="483.9" y="303.9">[1]</text>
<text x="393.5" y="306.4">[1]</text>
<text x="393.5" y="309">[1]</text>
<text x="398.3" y="306.1">SPI_CLK</text>
<text x="399.9" y="308.6">SPI_CS</text>
<text x="430.4" y="308.1">8</text>
<text x="444.8" y="308.1">1</text>
<text x="471.2" y="306.1">GPIOA_7</text>
<text x="471.2" y="309.9">GPIOA_6</text>
<text x="483.9" y="309.2">[1]</text>
<text x="285.1" y="322.6">R11</text>
<text x="294.1" y="321.7">0</text>
<text x="309.7" y="327.2">3</text>
<text x="309.7" y="324.6">4</text>
<text x="324.1" y="324.6">1</text>
<text x="324.1" y="327.2">2</text>
<text x="285.1" y="332.7">R13</text>
<text x="443" y="348">COMPANY:</text>
<text x="443" y="360.7">TITLE:</text>
<text x="266.5" y="371.6">1</text>
<text x="280.9" y="371.6">4</text>
<text x="379.5" y="369.6">DRAWN:</text>
<text x="417.6" y="369.6">DATED:</text>
<text x="266.5" y="374.1">2</text>
<text x="280.9" y="374.1">3</text>
<text x="379.5" y="379.7">CHECKED:</text>
<text x="417.6" y="379.7">DATED:</text>
<text x="453.4" y="381">CODE:</text>
<text x="477.5" y="381">SIZE:</text>
<text x="514.4" y="381">DRAWING NO:</text>
<text x="558.8" y="381">REV:</text>
<text x="379.5" y="389.9">QUALITY CONTROL:</text>
<text x="417.6" y="389.9">DATED:</text>
<text x="379.5" y="400">RELEASED:</text>
<text x="417.6" y="400">DATED:</text>
<text x="443.2" y="403.9">SCALE:</text>
<text x="524.5" y="403.9">SHEET:</text>
<text x="536.1" y="403.9">OF</text>
</g>
<g font-size="2.3">
<text x="240" y="173">[1]</text>
<text x="241.5" y="173.5">RTC_PWR_KEY_CON</text>
<text x="361.2" y="173.5">RTC_XI1</text>
<text x="372" y="173">[1]</text>
<text x="241.3" y="175.6">[1] RTC_WAKE_UP</text>
<text x="241.3" y="178.1">[1] RTC_SENSOR</text>
<text x="360.7" y="176">RTC_XO1 [1]</text>
<text x="241.3" y="180.6">[1]</text>
<text x="242.6" y="185.7">[1]</text>
<text x="249.5" y="181.1">JTAG_TMS</text>
<text x="361.4" y="181.1">VDD_DIO1</text>
<text x="361.4" y="183.7">VDD_DIO2</text>
<text x="372.1" y="185.7">[2]</text>
<text x="374.7" y="180.6">[1,2]</text>
<text x="374.7" y="183.2">[1,2]</text>
<text x="242.6" y="188.3">[1]</text>
<text x="242.6" y="190.8">[1]</text>
<text x="250.9" y="186.2">GPIO_14</text>
<text x="250.9" y="188.7">GPIO_13</text>
<text x="250.9" y="191.3">GPIO_12</text>
<text x="361.3" y="186.2">VDD_5V</text>
<text x="364.5" y="191.3">GPIO_1</text>
<text x="364.5" y="188.7">GPIO_0</text>
<text x="378.5" y="190.8">[1]</text>
<text x="378.5" y="188.3">[1]</text>
<text x="245.1" y="194.3">UART0_TXD_MA</text>
<text x="245.1" y="196.8">UART0_RXD_MA</text>
<text x="364.5" y="193.8">GPIO_2</text>
<text x="364.5" y="196.4">GPIO_3</text>
<text x="378.5" y="193.3">[1]</text>
<text x="379.7" y="195.9">[1]</text>
<text x="237.5" y="198.4">[1]</text>
<text x="243.9" y="198.9">RTC_WAKE_UP2</text>
<text x="363.7" y="204">GPIOA_6</text>
<text x="366.2" y="201.4">GPIOA_5</text>
<text x="366.2" y="198.9">GPIOA_4</text>
<text x="378.5" y="203.5">[1]</text>
<text x="381" y="201">[1]</text>
<text x="381" y="198.4">[1]</text>
<text x="363.7" y="209.1">GPIOA_8</text>
<text x="363.7" y="206.5">GPIOA_7</text>
<text x="378.5" y="208.6">[1]</text>
<text x="378.5" y="206">[1]</text>
<text x="363.1" y="214.1">GPIOA_10</text>
<text x="363.7" y="211.6">GPIOA_9</text>
<text x="378.5" y="213.7">[1]</text>
<text x="378.5" y="211.1">[1]</text>
<text x="363.1" y="216.7">GPIOA_11</text>
<text x="378.5" y="216.2">[1]</text>
<text x="404" y="265.6">H1</text>
<text x="425.7" y="265.6">H101</text>
<text x="452.4" y="265.6">H102</text>
<text x="480.3" y="265.6">H103</text>
<text x="332.7" y="270.5">SPI_DO</text>
<text x="332.7" y="273">SPI_DI</text>
<text x="332.7" y="275.6">SPI_CS</text>
<text x="348" y="270.8">[1]</text>
<text x="348" y="273.4">[1]</text>
<text x="348" y="275.9">[1]</text>
<text x="332.7" y="278.1">SPI_CLK</text>
<text x="348" y="278.4">[1]</text>
<text x="294.1" y="331.8">0</text>
</g>
<g font-size="2.2">
<text x="481.1" y="113.8">S1</text>
<text x="476.8" y="122.4">1101NH</text>
<text x="450.3" y="139.7">SW4</text>
<text x="442.7" y="151.1">SW-TDA02H0SK1</text>
<text x="490" y="162.1">S2</text>
<text x="485.7" y="170.7">1101NH</text>
<text x="299.7" y="265.4">SW3</text>
<text x="293.4" y="283.2">SW-TDA04H0SK1</text>
<text x="429.7" y="296.1">SW-TDA04H0SK1</text>
<text x="436.4" y="313.9">SW1</text>
<text x="314.5" y="321.3">SW7</text>
<text x="309" y="332.7">SW-TDA02H0SK1</text>
<text x="273.1" y="368.3">SW2</text>
<text x="265.4" y="379.7">SW-TDA02H0SK1</text>
</g>
</svg>
